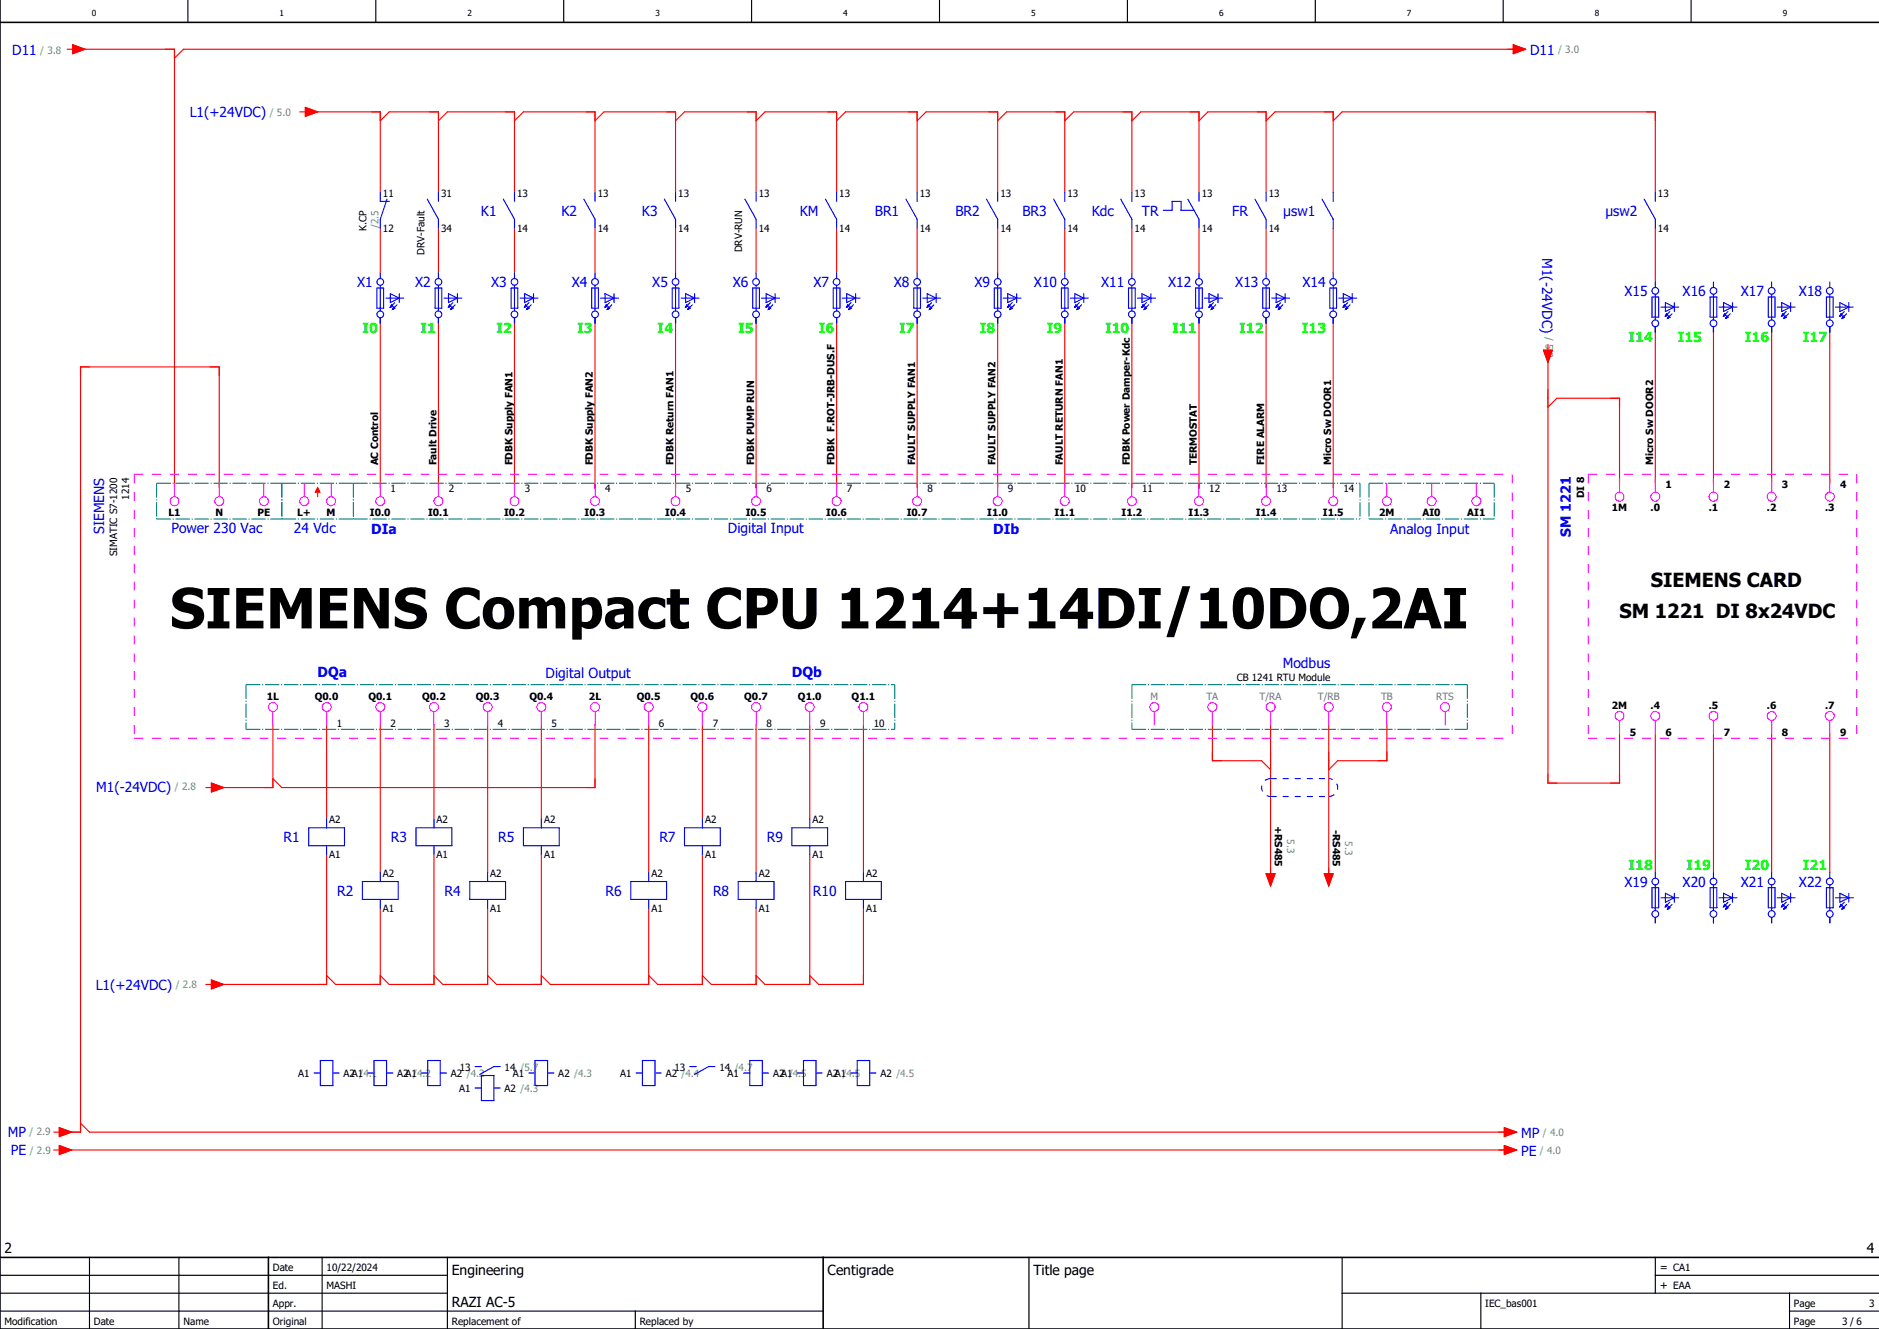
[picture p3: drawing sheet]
<svg xmlns="http://www.w3.org/2000/svg" width="420mm" height="297mm" viewBox="0 0 420 297" stroke-linecap="round" stroke-linejoin="round" font-family="sans-serif">
<g fill="none" stroke="#000" stroke-width=".25">
<path d="M42 0v5M84 0v5M126 0v5M168 0v5M210 0v5M252 0v5M294 0v5M336 0v5M378 0v5M0 293h184M0 289h100M0 285h100"/>
<path d="M20 281v16M40 281v16M72 281v16M100 281v16M142 293v4M230 281v16M300 289h120M300 281v16M331 289v8M370 285h50M370 281v8M400 293h20"/>
<path d="M400 289v8"/>
</g>
<path d="M0 5h420M0 0v297h420M0 281h420M60 281v16M184 281v16" fill="none" stroke="#000" stroke-width=".35"/>
<g fill="none" stroke="#f00" stroke-width=".25">
<path d="M15 11h1.3M16.3 10l2.7 1-2.7 1zM17 11h22v98M338.3 10l2.7 1-2.7 1zM339 11h-298l-2 2M67 25h1.3M68.3 24l2.7 1-2.7 1zM69 25h16v18M85 27l2-2h11v18M98 27l2-2h15v18M115 27l2-2h16v18M133 27l2-2h16v18"/>
<path d="M151 27l2-2h16v18M169 27l2-2h16v18M187 27l2-2h16v18M205 27l2-2h16v18M223 27l2-2h13v18M238 27l2-2h13v18M253 27l2-2h13v18M268 27l2-2h13v18M283 27l2-2h13v18M298 27l2-2h70v18M85 51v10M98 51v10"/>
<path d="M115 51v10M133 51v10M151 51v10M169 51v10M187 51v10M205 51v10M223 51v10M238 51v10M253 51v10M268 51v10M283 51v10M298 51v10"/>
<path d="M370 51v12M85 71v38M98 71v38M115 71v38M133 71v38M151 71v38M169 71v38M187 71v38M205 71v38M223 71v38M238 71v38M253 71v38"/>
<path d="M268 71v38M283 71v38M298 71v38M345 78.3h2l-1 2.7zM346 77v1.3M370 73v35M383 73v35M396 73v35M409 73v35M346 80v95h16v-11M346 91l2-2h14v19M49 109v-27h-31v171h-4"/>
<path d="M70.5 110l.5-1 .5 1M71 110v1M46 176h1.2M47.2 175l2.8 1-2.8 1zM61 162v14h-13M73 162v21M85 162v33M97 162v21M109 162v33M121 162v21M133 162v14h-70l-2-2M145 162v33"/>
<path d="M157 162v21M169 162v33M181 162v21M193 162v33M271 162v8h11l2 2M284 162v34M297 162v34M310 162v8h-11l-2 2M370 164v31M383 164v31M396 164v31M409 164v31"/>
<path d="M73 191v29h-25M97 191v29h-10l-2-2M121 191v29h-10l-2-2M157 191v29h-10l-2-2M181 191v29h-10l-2-2M283 195.3h2l-1 2.7zM296 195.3h2l-1 2.7zM46 220h1.2M47.2 219l2.8 1-2.8 1zM85 203v17h-10l-2-2M109 203v17h-10l-2-2M145 203v17h-22l-2-2"/>
<path d="M169 203v17h-10l-2-2M193 203v17h-10l-2-2M12 253h1.3M12 257h1.3M13.3 252l2.7 1-2.7 1zM13.3 256l2.7 1-2.7 1zM14 257h323M18 251l2 2h317M336.3 252l2.7 1-2.7 1zM336.3 256l2.7 1-2.7 1z"/>
</g>
<g fill="#f00" stroke="#f00" stroke-width=".22">
<path d="M71 109l.5 1h-1z"/>
<path d="M283 195.3h2l-1 2.7z"/>
<path d="M296 195.3h2l-1 2.7z"/>
<path d="M47.2 175l2.8 1-2.8 1z"/>
<path d="M47.2 219l2.8 1-2.8 1z"/>
<path d="M16.3 10l2.7 1-2.7 1z"/>
<path d="M338.3 10l2.7 1-2.7 1z"/>
<path d="M13.3 252l2.7 1-2.7 1z"/>
<path d="M13.3 256l2.7 1-2.7 1z"/>
<path d="M336.3 252l2.7 1-2.7 1z"/>
<path d="M336.3 256l2.7 1-2.7 1z"/>
<path d="M68.3 24l2.7 1-2.7 1z"/>
<path d="M345 78.3h2l-1 2.7z"/>
</g>
<path d="M30 106h308M30 106v59M338 106v59M355 106h60M355 106v59M415 106v59M30 165h308M355 165h60" fill="none" stroke="#f0f" stroke-width=".25" stroke-dasharray="2 2" stroke-linecap="butt"/>
<g fill="none" stroke="#f0f" stroke-width=".25">
<path d="M39 108v3M49 108v3M59 108v3M68 108v3M74 108v3M85 108v3M98 108v3M115 108v3M133 108v3M151 108v3M169 108v3M187 108v3"/>
<path d="M205 108v3M223 108v3M238 108v3M253 108v3M268 108v3M283 108v3M298 108v3M310 108v3M320 108v3M330 108v3M362 107v3M370 107v3"/>
<path d="M383 107v3M396 107v3M409 107v3M61 159v3M73 159v3M85 159v3M97 159v3M109 159v3M121 159v3M133 159v3M145 159v3M157 159v3"/>
<path d="M169 159v3M181 159v3M193 159v3M258 159v3M271 159v3M284 159v3M297 159v3M310 159v3M323 159v3M362 161v3M370 161v3M383 161v3"/>
<path d="M396 161v3M409 161v3"/>
<circle cx="39" cy="112" r="1"/>
<circle cx="49" cy="112" r="1"/>
<circle cx="59" cy="112" r="1"/>
<circle cx="68" cy="112" r="1"/>
<circle cx="74" cy="112" r="1"/>
<circle cx="85" cy="112" r="1"/>
<circle cx="98" cy="112" r="1"/>
<circle cx="115" cy="112" r="1"/>
<circle cx="133" cy="112" r="1"/>
<circle cx="151" cy="112" r="1"/>
<circle cx="169" cy="112" r="1"/>
<circle cx="187" cy="112" r="1"/>
<circle cx="205" cy="112" r="1"/>
<circle cx="223" cy="112" r="1"/>
<circle cx="238" cy="112" r="1"/>
<circle cx="253" cy="112" r="1"/>
<circle cx="268" cy="112" r="1"/>
<circle cx="283" cy="112" r="1"/>
<circle cx="298" cy="112" r="1"/>
<circle cx="310" cy="112" r="1"/>
<circle cx="320" cy="112" r="1"/>
<circle cx="330" cy="112" r="1"/>
<circle cx="362" cy="111" r="1"/>
<circle cx="370" cy="111" r="1"/>
<circle cx="383" cy="111" r="1"/>
<circle cx="396" cy="111" r="1"/>
<circle cx="409" cy="111" r="1"/>
<circle cx="61" cy="158" r="1"/>
<circle cx="73" cy="158" r="1"/>
<circle cx="85" cy="158" r="1"/>
<circle cx="97" cy="158" r="1"/>
<circle cx="109" cy="158" r="1"/>
<circle cx="121" cy="158" r="1"/>
<circle cx="133" cy="158" r="1"/>
<circle cx="145" cy="158" r="1"/>
<circle cx="157" cy="158" r="1"/>
<circle cx="169" cy="158" r="1"/>
<circle cx="181" cy="158" r="1"/>
<circle cx="193" cy="158" r="1"/>
<circle cx="258" cy="158" r="1"/>
<circle cx="271" cy="158" r="1"/>
<circle cx="284" cy="158" r="1"/>
<circle cx="297" cy="158" r="1"/>
<circle cx="310" cy="158" r="1"/>
<circle cx="323" cy="158" r="1"/>
<circle cx="362" cy="160" r="1"/>
<circle cx="396" cy="160" r="1"/>
<circle cx="409" cy="160" r="1"/>
<circle cx="370" cy="160" r="1"/>
<circle cx="383" cy="160" r="1"/>
</g>
<g fill="none" stroke="#007f7f" stroke-width=".25" stroke-dasharray="3.2 .4 .3 .4" stroke-linecap="butt">
<path d="M35 116h28M35 108h28M35 108v8M63 108v8M63 116h16M63 108h16M79 108v8M79 116h225M79 108h225M304 108v8M306 116h28M306 108h28"/>
<path d="M306 108v8M334 108v8M55 153h145M55 153v10M200 153v10M253 153h75M253 153v10M328 153v10M55 163h145M253 163h75"/>
</g>
<path d="M284 178h13M284 174h13M284 174a2 2 0 0 0-2 2 2 2 0 0 0 2 2M297 178a2 2 0 0 0 2-2 2 2 0 0 0-2-2" fill="none" stroke="#00f" stroke-width=".25" stroke-dasharray="1.4 1.4" stroke-linecap="butt"/>
<g fill="none" stroke="#00f" stroke-width=".25">
<path d="M85 43v2h2M86.5 44.5l-1.5 4.5v2M95.5 44.5l2.5 4.5v2M98 43v2M112.5 44.5l2.5 4.5v2M115 43v2M130.5 44.5l2.5 4.5v2M133 43v2M148.5 44.5l2.5 4.5v2M151 43v2M166.5 44.5l2.5 4.5v2M169 43v2"/>
<path d="M184.5 44.5l2.5 4.5v2M187 43v2M202.5 44.5l2.5 4.5v2M205 43v2M220.5 44.5l2.5 4.5v2M223 43v2M235.5 44.5l2.5 4.5v2M238 43v2M250.5 44.5l2.5 4.5v2M253 43v2M260 47h2v-2h2v2h2.9M265.5 44.5l2.5 4.5v2"/>
<path d="M268 43v2M280.5 44.5l2.5 4.5v2M283 43v2M295.5 44.5l2.5 4.5v2M298 43v2M367.5 44.5l2.5 4.5v2M370 43v2M84.3 64.4h1.5v4.5h-1.5zM85 61v1.3M85 63.8v5.7M85 71v1.2M86.2 66.6h4.1"/>
<path d="M87.3 68.6h.1M87.3 65.6l1.9 1-1.9 1zM87.5 68.1l.2 .3-.4 .2zM87.7 69.1h.1M88 68.6l.2 .3-.5 .2zM88.2 67.6l-.9 1M88.8 68.1l-1.1 1M89.2 65.6v2M97.2 64.4h1.5v4.5h-1.5zM98 61v1.3M98 63.8v5.7M98 71v1.2"/>
<path d="M99.3 66.6h3.9M100.2 68.6h.1M100.2 65.6l2.1 1-2.1 1zM100.5 68.1l.3 .3-.6 .2zM100.8 69.1h.1M101 68.6l.3 .3-.5 .2zM101.3 67.6l-1.1 1M101.7 68.1l-.9 1M102.3 65.6v2M114.2 64.4h1.5v4.5h-1.5zM115 61v1.3M115 63.8v5.7"/>
<path d="M115 71v1.2M116.3 66.6h3.9M117.2 68.6h.1M117.2 65.6l2 1-2 1zM117.5 68.1l.3 .3-.6 .2zM117.8 69.1h.1M118 68.6l.3 .3-.5 .2zM118.3 67.6l-1.1 1M118.7 68.1l-.9 1M119.2 65.6v2M132.3 64.4h1.5v4.5h-1.5zM133 61v1.3"/>
<path d="M133 63.8v5.7M133 71v1.2M134.2 66.6h4.1M135.3 68.6h.1M135.3 65.6l1.9 1-1.9 1zM135.5 68.1l.2 .3-.4 .2zM135.7 69.1h.1M136 68.6l.2 .3-.5 .2zM136.2 67.6l-.9 1M136.8 68.1l-1.1 1M137.2 65.6v2M150.3 64.4h1.5v4.5h-1.5z"/>
<path d="M151 61v1.3M151 63.8v5.7M151 71v1.2M152.3 66.6h3.9M153.2 68.6h.1M153.2 65.6l2.1 1-2.1 1zM153.5 68.1l.3 .3-.6 .2zM153.8 69.1h.1M154 68.6l.2 .3-.4 .2zM154.2 67.6l-1 1M154.7 68.1l-.9 1M155.3 65.6v2"/>
<path d="M168.2 64.4h1.5v4.5h-1.5zM169 61v1.3M169 63.8v5.7M169 71v1.2M170.2 66.6h4.1M171.2 68.6h.1M171.2 65.6l2 1-2 1zM171.5 68.1l.2 .3-.5 .2zM171.7 69.1h.1M172 68.6l.3 .3-.6 .2zM172.3 67.6l-1.1 1M172.7 68.1l-1 1"/>
<path d="M173.2 65.6v2M186.3 64.4h1.5v4.5h-1.5zM187 61v1.3M187 63.8v5.7M187 71v1.2M188.2 66.6h4.1M189.3 68.6h.1M189.3 65.6l1.9 1-1.9 1zM189.5 68.1l.3 .3-.5 .2zM189.8 69.1h.1M190 68.6l.2 .3-.4 .2zM190.2 67.6l-.9 1"/>
<path d="M190.8 68.1l-1 1M191.2 65.6v2M204.2 64.4h1.5v4.5h-1.5zM205 61v1.3M205 63.8v5.7M205 71v1.2M206.3 66.6h3.9M207.2 68.6h.1M207.2 65.6l2.1 1-2.1 1zM207.5 68.1l.3 .3-.6 .2zM207.8 69.1h.1M208 68.6l.3 .3-.5 .2z"/>
<path d="M208.3 67.6l-1.1 1M208.7 68.1l-.9 1M209.3 65.6v2M222.2 64.4h1.6v4.5h-1.6zM223 61v1.3M223 63.8v5.7M223 71v1.2M224.2 66.6h4.1M225.3 68.6h.1M225.3 65.6l1.9 1-1.9 1zM225.5 68.1l.2 .3-.4 .2zM225.7 69.1h.1"/>
<path d="M226 68.6l.3 .3-.6 .2zM226.3 67.6l-1 1M226.8 68.1l-1.1 1M227.2 65.6v2M237.3 64.4h1.5v4.5h-1.5zM238 61v1.3M238 63.8v5.7M238 71v1.2M239.3 66.6h4M240.3 68.6h.1M240.3 65.6l2 1-2 1zM240.5 68.1l.3 .3-.5 .2z"/>
<path d="M240.8 69.1h.1M241 68.6l.2 .3-.4 .2zM241.2 67.6l-.9 1M241.8 68.1l-1 1M242.3 65.6v2M252.2 64.4h1.5v4.5h-1.5zM253 61v1.3M253 63.8v5.7M253 71v1.2M254.3 66.6h3.9M255.2 68.6h.1M255.2 65.6l2.1 1-2.1 1z"/>
<path d="M255.5 68.1l.3 .3-.6 .2zM255.8 69.1h.1M256 68.6l.3 .3-.5 .2zM256.3 67.6l-1.1 1M256.7 68.1l-.9 1M257.3 65.6v2M267.2 64.4h1.5v4.5h-1.5zM268 61v1.3M268 63.8v5.7M268 71v1.2M269.2 66.6h4.1M270.2 68.6h.1"/>
<path d="M270.2 65.6l2 1-2 1zM270.5 68.1l.2 .3-.5 .2zM270.7 69.1h.1M271 68.6l.3 .3-.6 .2zM271.3 67.6l-1.1 1M271.8 68.1l-1.1 1M272.2 65.6v2M282.3 64.4h1.5v4.5h-1.5zM283 61v1.3M283 63.8v5.7M283 71v1.2M284.2 66.6h4.1"/>
<path d="M285.3 68.6h.1M285.3 65.6l2 1-2 1zM285.5 68.1l.3 .3-.5 .2zM285.8 69.1h.1M286 68.6l.2 .3-.4 .2zM286.2 67.6l-.9 1M286.8 68.1l-1 1M287.3 65.6v2M297.2 64.4h1.5v4.5h-1.5zM298 61v1.3M298 63.8v5.7M298 71v1.2"/>
<path d="M299.3 66.6h3.9M300.2 68.6h.1M300.2 65.6l2.1 1-2.1 1zM300.5 68.1l.3 .3-.6 .2zM300.8 69.1h.1M301 68.6l.3 .3-.5 .2zM301.3 67.6l-1.1 1M301.7 68.1l-.9 1M302.3 65.6v2M369.2 66.4h1.5v4.5h-1.5zM370 63v1.3M370 65.8v5.7"/>
<path d="M370 73v1.3M371.2 68.6h4M372.3 70.6h.1M372.3 67.6l2 1-2 1zM372.5 70.1l.2 .3-.4 .2zM372.7 71.1h.1M373 70.6l.2 .3-.5 .2zM373.2 69.6l-.9 1M373.8 70.1l-1.1 1M374.3 67.6v2M382.2 66.4h1.6v4.5h-1.6zM383 63v1.3"/>
<path d="M383 65.8v5.7M383 73v1.3M384.2 68.6h4M385.3 70.6h.1M385.3 67.6l2 1-2 1zM385.5 70.1l.2 .3-.4 .2zM385.7 71.1h.1M386 70.6l.2 .3-.5 .2zM386.2 69.6l-.9 1M386.8 70.1l-1.1 1M387.3 67.6v2M395.2 66.4h1.6v4.5h-1.6z"/>
<path d="M396 63v1.3M396 65.8v5.7M396 73v1.3M397.2 68.6h4M398.3 70.6h.1M398.3 67.6l2 1-2 1zM398.5 70.1l.2 .3-.4 .2zM398.7 71.1h.1M399 70.6l.2 .3-.5 .2zM399.2 69.6l-.9 1M399.8 70.1l-1.1 1M400.3 67.6v2"/>
<path d="M408.2 66.4h1.6v4.5h-1.6zM409 63v1.3M409 65.8v5.7M409 73v1.3M410.2 68.6h4M411.3 70.6h.1M411.3 67.6l2 1-2 1zM411.5 70.1l.3 .3-.5 .2zM411.8 71.1h.1M412 70.6l.2 .3-.4 .2zM412.2 69.6l-.9 1M412.7 70.1l-.9 1"/>
<path d="M413.3 67.6v2M69 185h8v4h-8zM73 183v2M73 189v2M81 197h8v4h-8zM85 195v2M93 185h8v4h-8zM97 183v2M97 189v2M105 197h8v4h-8zM109 195v2M117 185h8v4h-8z"/>
<path d="M121 183v2M121 189v2M141 197h8v4h-8zM145 195v2M153 185h8v4h-8zM157 183v2M157 189v2M165 197h8v4h-8zM169 195v2M177 185h8v4h-8zM181 183v2M181 189v2"/>
<path d="M189 197h8v4h-8zM193 195v2M369.2 198.4h1.5v4.5h-1.5zM370 195v1.2M370 197.7v5.8M372.3 199.6l2 1-2 1zM374.3 199.6v2M382.2 198.4h1.6v4.5h-1.6zM383 195v1.2M383 197.7v5.8M385.3 199.6l2 1-2 1zM387.3 199.6v2"/>
<path d="M395.2 198.4h1.6v4.5h-1.6zM396 195v1.2M396 197.7v5.8M398.3 199.6l2 1-2 1zM400.3 199.6v2M408.2 198.4h1.6v4.5h-1.6zM409 195v1.2M409 197.7v5.8M411.3 199.6l2 1-2 1zM413.3 199.6v2M85 201v2M109 201v2"/>
<path d="M145 201v2M169 201v2M193 201v2M370 205v1.3M371.2 200.6h4M372.3 202.6h.1M372.5 202.1l.2 .3-.4 .2zM372.7 203.1h.1M373 202.6l.2 .3-.5 .2zM373.2 201.6l-.9 1M373.8 202.1l-1.1 1M383 205v1.3"/>
<path d="M384.2 200.6h4M385.3 202.6h.1M385.5 202.1l.2 .3-.4 .2zM385.7 203.1h.1M386 202.6l.2 .3-.5 .2zM386.2 201.6l-.9 1M386.8 202.1l-1.1 1M396 205v1.3M397.2 200.6h4M398.3 202.6h.1M398.5 202.1l.2 .3-.4 .2zM398.7 203.1h.1"/>
<path d="M399 202.6l.2 .3-.5 .2zM399.2 201.6l-.9 1M399.8 202.1l-1.1 1M409 205v1.3M410.2 200.6h4M411.3 202.6h.1M411.5 202.1l.3 .3-.5 .2zM411.8 203.1h.1M412 202.6l.2 .3-.4 .2zM412.2 201.6l-.9 1M412.7 202.1l-.9 1M70.2 239.8h1.4"/>
<path d="M71.6 237h2.8v5.6h-2.8zM74.4 239.8h1.4M82.2 239.8h1.4M83.6 237h2.8v5.6h-2.8zM86.4 239.8h1.4M94.2 239.8h1.4M95.6 237h2.8v5.6h-2.8zM98.4 239.8h1.4M106.2 238.4h1.4M111.8 238.3h-1.4l-3.1 1.8M118.2 239.8h1.4M119.6 237h2.8v5.6h-2.8z"/>
<path d="M122.4 239.8h1.4M142.2 239.8h1.4M143.6 237h2.8v5.6h-2.8zM146.4 239.8h1.4M154.2 238.4h1.4M159.8 238.3h-1.4l-3.1 1.8M166.2 239.8h1.4M167.6 237h2.8v5.6h-2.8zM170.4 239.8h1.4M178.2 239.8h1.4M179.6 237h2.8v5.6h-2.8zM182.4 239.8h1.4"/>
<path d="M190.2 239.8h1.4M191.6 237h2.8v5.6h-2.8zM194.4 239.8h1.4M106.2 243.1h1.4M107.6 240.3h2.8v5.6h-2.8zM110.4 243.1h1.4"/>
<circle cx="85" cy="70.2" r=".75"/>
<circle cx="85" cy="63" r=".75"/>
<circle cx="98" cy="70.2" r=".75"/>
<circle cx="98" cy="63" r=".75"/>
<circle cx="115" cy="70.2" r=".75"/>
<circle cx="115" cy="63" r=".75"/>
<circle cx="133" cy="70.2" r=".75"/>
<circle cx="133" cy="63" r=".75"/>
<circle cx="151" cy="70.2" r=".75"/>
<circle cx="151" cy="63" r=".75"/>
<circle cx="169" cy="70.2" r=".75"/>
<circle cx="169" cy="63" r=".75"/>
<circle cx="187" cy="70.2" r=".75"/>
<circle cx="187" cy="63" r=".75"/>
<circle cx="205" cy="70.2" r=".75"/>
<circle cx="205" cy="63" r=".75"/>
<circle cx="223" cy="70.2" r=".75"/>
<circle cx="223" cy="63" r=".75"/>
<circle cx="238" cy="70.2" r=".75"/>
<circle cx="238" cy="63" r=".75"/>
<circle cx="253" cy="70.2" r=".75"/>
<circle cx="253" cy="63" r=".75"/>
<circle cx="268" cy="70.2" r=".75"/>
<circle cx="268" cy="63" r=".75"/>
<circle cx="283" cy="70.2" r=".75"/>
<circle cx="283" cy="63" r=".75"/>
<circle cx="298" cy="70.2" r=".75"/>
<circle cx="298" cy="63" r=".75"/>
<circle cx="370" cy="72.2" r=".75"/>
<circle cx="370" cy="65" r=".75"/>
<circle cx="383" cy="72.3" r=".75"/>
<circle cx="383" cy="65" r=".75"/>
<circle cx="396" cy="72.3" r=".75"/>
<circle cx="396" cy="65" r=".75"/>
<circle cx="409" cy="72.3" r=".75"/>
<circle cx="409" cy="65" r=".75"/>
<circle cx="370" cy="197" r=".75"/>
<circle cx="383" cy="197" r=".75"/>
<circle cx="396" cy="197" r=".75"/>
<circle cx="409" cy="197" r=".75"/>
<circle cx="370" cy="204.3" r=".75"/>
<circle cx="383" cy="204.3" r=".75"/>
<circle cx="396" cy="204.3" r=".75"/>
<circle cx="409" cy="204.3" r=".75"/>
</g>
<g fill="#00f" stroke="#00f" stroke-width=".22">
<path d="M87.5 68.1l.2 .3-.4 .2z"/>
<path d="M88 68.6l.2 .3-.5 .2z"/>
<path d="M100.5 68.1l.3 .3-.6 .2z"/>
<path d="M101 68.6l.3 .3-.5 .2z"/>
<path d="M117.5 68.1l.3 .3-.6 .2z"/>
<path d="M118 68.6l.3 .3-.5 .2z"/>
<path d="M135.5 68.1l.2 .3-.4 .2z"/>
<path d="M136 68.6l.2 .3-.5 .2z"/>
<path d="M153.5 68.1l.3 .3-.6 .2z"/>
<path d="M154 68.6l.2 .3-.4 .2z"/>
<path d="M171.5 68.1l.2 .3-.5 .2z"/>
<path d="M172 68.6l.3 .3-.6 .2z"/>
<path d="M189.5 68.1l.3 .3-.5 .2z"/>
<path d="M190 68.6l.2 .3-.4 .2z"/>
<path d="M207.5 68.1l.3 .3-.6 .2z"/>
<path d="M208 68.6l.3 .3-.5 .2z"/>
<path d="M225.5 68.1l.2 .3-.4 .2z"/>
<path d="M226 68.6l.3 .3-.6 .2z"/>
<path d="M240.5 68.1l.3 .3-.5 .2z"/>
<path d="M241 68.6l.2 .3-.4 .2z"/>
<path d="M255.5 68.1l.3 .3-.6 .2z"/>
<path d="M256 68.6l.3 .3-.5 .2z"/>
<path d="M270.5 68.1l.2 .3-.5 .2z"/>
<path d="M271 68.6l.3 .3-.6 .2z"/>
<path d="M285.5 68.1l.3 .3-.5 .2z"/>
<path d="M286 68.6l.2 .3-.4 .2z"/>
<path d="M300.5 68.1l.3 .3-.6 .2z"/>
<path d="M301 68.6l.3 .3-.5 .2z"/>
<path d="M372.5 70.1l.2 .3-.4 .2z"/>
<path d="M373 70.6l.2 .3-.5 .2z"/>
<path d="M398.5 70.1l.2 .3-.4 .2z"/>
<path d="M399 70.6l.2 .3-.5 .2z"/>
<path d="M385.5 70.1l.2 .3-.4 .2z"/>
<path d="M386 70.6l.2 .3-.5 .2z"/>
<path d="M411.5 70.1l.3 .3-.5 .2z"/>
<path d="M412 70.6l.2 .3-.4 .2z"/>
<path d="M372.5 202.1l.2 .3-.4 .2z"/>
<path d="M373 202.6l.2 .3-.5 .2z"/>
<path d="M385.5 202.1l.2 .3-.4 .2z"/>
<path d="M386 202.6l.2 .3-.5 .2z"/>
<path d="M398.5 202.1l.2 .3-.4 .2z"/>
<path d="M399 202.6l.2 .3-.5 .2z"/>
<path d="M411.5 202.1l.3 .3-.5 .2z"/>
<path d="M412 202.6l.2 .3-.4 .2z"/>
</g>
<text font-size="12.4" x="38" y="140.4">SIEMENS Compact CPU 1214+14DI/10DO,2AI</text>
<g font-size="4.3">
<text x="369" y="131.1">SIEMENS CARD</text>
<text x="362" y="138.1">SM 1221 DI 8x24VDC</text>
</g>
<g font-size="3.1" fill="#00f">
<text x="2.7" y="12.3">D11</text>
<text x="342" y="12.2">D11</text>
<text x="42.4" y="26.2">L1(+24VDC)</text>
<text x="107.5" y="48.2">K1</text>
<text x="125.5" y="48.2">K2</text>
<text x="143.5" y="48.2">K3</text>
<text x="178.8" y="48.2">KM</text>
<text x="195.5" y="48.2">BR1</text>
<text x="213.5" y="48.2">BR2</text>
<text x="228.5" y="48.2">BR3</text>
<text x="244" y="48.2">Kdc</text>
<text x="255.3" y="48.2">TR</text>
<text x="275.5" y="48.2">FR</text>
<text x="286.9" y="48.2">µsw1</text>
<text x="358.9" y="48.2">µsw2</text>
<text x="344.7" y="57.7" transform="rotate(90 344.7 57.7)">M1(-24VDC)</text>
<text x="79.8" y="64.2">X1</text>
<text x="92.8" y="64.2">X2</text>
<text x="109.8" y="64.2">X3</text>
<text x="127.8" y="64.2">X4</text>
<text x="145.8" y="64.2">X5</text>
<text x="163.8" y="64.2">X6</text>
<text x="181.8" y="64.2">X7</text>
<text x="199.8" y="64.2">X8</text>
<text x="217.8" y="64.2">X9</text>
<text x="231.1" y="64.2">X10</text>
<text x="246.1" y="64.2">X11</text>
<text x="261.1" y="64.2">X12</text>
<text x="276.1" y="64.2">X13</text>
<text x="291.1" y="64.2">X14</text>
<text x="363.1" y="66.2">X15</text>
<text x="376.1" y="66.2">X16</text>
<text x="389.1" y="66.2">X17</text>
<text x="402.1" y="66.2">X18</text>
<text x="23.3" y="119.4" transform="rotate(-90 23.3 119.4)">SIEMENS</text>
<text x="38.3" y="119.1">Power 230 Vac</text>
<text x="65.7" y="119.2">24 Vdc</text>
<text x="83" y="119.4">DIa</text>
<text x="162.7" y="119.1">Digital Input</text>
<text x="222" y="119.4">DIb</text>
<text x="310.8" y="119.3">Analog Input</text>
<text x="351.1" y="120.1" transform="rotate(-90 351.1 120.1)">SM 1221</text>
<text x="286.7" y="149.3">Modbus</text>
<text x="71" y="151.4">DQa</text>
<text x="122" y="151.6">Digital Output</text>
<text x="177" y="151.4">DQb</text>
<text x="21.5" y="177">M1(-24VDC)</text>
<text x="63.4" y="188.2">R1</text>
<text x="87.4" y="188.2">R3</text>
<text x="111.4" y="188.2">R5</text>
<text x="147.4" y="188.2">R7</text>
<text x="171.4" y="188.2">R9</text>
<text x="75.4" y="200.2">R2</text>
<text x="99.4" y="200.2">R4</text>
<text x="135.4" y="200.2">R6</text>
<text x="159.4" y="200.2">R8</text>
<text x="181.7" y="200.2">R10</text>
<text x="363.1" y="198.2">X19</text>
<text x="376.1" y="198.2">X20</text>
<text x="389.1" y="198.2">X21</text>
<text x="402.1" y="198.2">X22</text>
<text x="21.4" y="221.2">L1(+24VDC)</text>
<text x="1.8" y="254.1">MP</text>
<text x="340" y="254.2">MP</text>
<text x="2.4" y="258.2">PE</text>
<text x="340" y="258.2">PE</text>
</g>
<g font-size="3.1" fill="#0f0">
<text x="81" y="74.4">I0</text>
<text x="94" y="74.4">I1</text>
<text x="111" y="74.4">I2</text>
<text x="129" y="74.4">I3</text>
<text x="147" y="74.4">I4</text>
<text x="165" y="74.4">I5</text>
<text x="183" y="74.4">I6</text>
<text x="201" y="74.4">I7</text>
<text x="219" y="74.4">I8</text>
<text x="234" y="74.4">I9</text>
<text x="247" y="74.4">I10</text>
<text x="262" y="74.4">I11</text>
<text x="277" y="74.4">I12</text>
<text x="291" y="74.4">I13</text>
<text x="364" y="76.4">I14</text>
<text x="375" y="76.4">I15</text>
<text x="390" y="76.4">I16</text>
<text x="403" y="76.4">I17</text>
<text x="364" y="194.4">I18</text>
<text x="377" y="194.4">I19</text>
<text x="390" y="194.4">I20</text>
<text x="403" y="194.4">I21</text>
</g>
<g font-size="3.1">
<text x="1" y="280">2</text>
<text x="417.3" y="280">4</text>
<text x="101" y="285">Engineering</text>
<text x="185" y="285">Centigrade</text>
<text x="231" y="285">Title page</text>
<text x="101" y="292">RAZI AC-5</text>
</g>
<g font-size="2.5">
<text x="371" y="284">= CA1</text>
<text x="371" y="288">+ EAA</text>
</g>
<g font-size="2.2" fill="#7ca552">
<text x="9" y="12">/ 3.8</text>
<text x="348.3" y="11.9">/ 3.0</text>
<text x="60.3" y="25.9">/ 5.0</text>
<text x="84.6" y="51" transform="rotate(-90 84.6 51)">/2.5</text>
<text x="345.6" y="75.2" transform="rotate(90 345.6 75.2)">/ 5.0</text>
<text x="39.1" y="176.7">/ 2.8</text>
<text x="287.7" y="187.6" transform="rotate(90 287.7 187.6)">5.3</text>
<text x="300.7" y="188" transform="rotate(90 300.7 188)">5.3</text>
<text x="39.3" y="220.9">/ 2.8</text>
<text x="6.6" y="253.8">/ 2.9</text>
<text x="6.6" y="257.8">/ 2.9</text>
<text x="344.2" y="257.9">/ 4.0</text>
<text x="344.9" y="253.9">/ 4.0</text>
</g>
<g font-size="2.2">
<text x="85.6" y="43.9">11</text>
<text x="98.6" y="43.9">31</text>
<text x="115.6" y="43.9">13</text>
<text x="133.6" y="43.9">13</text>
<text x="151.6" y="43.9">13</text>
<text x="169.6" y="43.9">13</text>
<text x="187.6" y="43.9">13</text>
<text x="205.6" y="43.9">13</text>
<text x="223.6" y="43.9">13</text>
<text x="238.6" y="43.9">13</text>
<text x="253.6" y="43.9">13</text>
<text x="268.6" y="43.9">13</text>
<text x="283.6" y="43.9">13</text>
<text x="370.6" y="43.9">13</text>
<text x="81.9" y="51.6" transform="rotate(-90 81.9 51.6)">K.CP</text>
<text x="85.6" y="51.8">12</text>
<text x="98.6" y="51.8">34</text>
<text x="115.6" y="51.8">14</text>
<text x="133.6" y="51.8">14</text>
<text x="151.6" y="51.8">14</text>
<text x="169.6" y="51.8">14</text>
<text x="187.6" y="51.8">14</text>
<text x="205.6" y="51.8">14</text>
<text x="223.6" y="51.8">14</text>
<text x="238.6" y="51.8">14</text>
<text x="253.6" y="51.8">14</text>
<text x="268.6" y="51.8">14</text>
<text x="283.6" y="51.8">14</text>
<text x="370.6" y="51.8">14</text>
<text x="94.9" y="56.9" transform="rotate(-90 94.9 56.9)">DRV-Fault</text>
<text x="165.9" y="56.4" transform="rotate(-90 165.9 56.4)">DRV-RUN</text>
<text x="84.5" y="104" transform="rotate(-90 84.5 104)">AC Control</text>
<text x="97.5" y="104" transform="rotate(-90 97.5 104)">Fault Drive</text>
<text x="114.5" y="104" transform="rotate(-90 114.5 104)">FDBK Supply FAN1</text>
<text x="132.5" y="104" transform="rotate(-90 132.5 104)">FDBK Supply FAN2</text>
<text x="150.5" y="104" transform="rotate(-90 150.5 104)">FDBK Return FAN1</text>
<text x="168.5" y="104" transform="rotate(-90 168.5 104)">FDBK PUMP RUN</text>
<text x="186.5" y="104" transform="rotate(-90 186.5 104)">FDBK F.ROT-JRB-DUS.F</text>
<text x="204.5" y="104" transform="rotate(-90 204.5 104)">FAULT SUPPLY FAN1</text>
<text x="222.5" y="104" transform="rotate(-90 222.5 104)">FAULT SUPPLY FAN2</text>
<text x="237.5" y="104" transform="rotate(-90 237.5 104)">FAULT RETURN FAN1</text>
<text x="252.5" y="104" transform="rotate(-90 252.5 104)">FDBK Power Damper-Kdc</text>
<text x="267.5" y="104" transform="rotate(-90 267.5 104)">TERMOSTAT</text>
<text x="282.5" y="104" transform="rotate(-90 282.5 104)">FIRE ALARM</text>
<text x="297.5" y="104" transform="rotate(-90 297.5 104)">Micro Sw DOOR1</text>
<text x="369.5" y="104" transform="rotate(-90 369.5 104)">Micro Sw DOOR2</text>
<text x="28.9" y="111.7" transform="rotate(-90 28.9 111.7)">1214</text>
<text x="87.3" y="110">1</text>
<text x="100.3" y="110">2</text>
<text x="117.3" y="110">3</text>
<text x="135.3" y="110">4</text>
<text x="153.3" y="110">5</text>
<text x="171.3" y="110">6</text>
<text x="189.3" y="110">7</text>
<text x="207.3" y="110">8</text>
<text x="225.3" y="110">9</text>
<text x="240.3" y="110">10</text>
<text x="255.3" y="110">11</text>
<text x="270.3" y="110">12</text>
<text x="285.3" y="110">13</text>
<text x="300.3" y="110">14</text>
<text x="354.1" y="111.4" transform="rotate(-90 354.1 111.4)">DI 8</text>
<text x="372.3" y="109">1</text>
<text x="385.3" y="109">2</text>
<text x="398.3" y="109">3</text>
<text x="411.3" y="109">4</text>
<text x="37.6" y="115.2">L1</text>
<text x="48.1" y="115.2">N</text>
<text x="57.6" y="115.2">PE</text>
<text x="66.4" y="115.2">L+</text>
<text x="73" y="115.2">M</text>
<text x="82.7" y="115.2">I0.0</text>
<text x="95.7" y="115.2">I0.1</text>
<text x="112.7" y="115.2">I0.2</text>
<text x="130.7" y="115.2">I0.3</text>
<text x="148.7" y="115.2">I0.4</text>
<text x="166.7" y="115.2">I0.5</text>
<text x="184.7" y="115.2">I0.6</text>
<text x="202.7" y="115.2">I0.7</text>
<text x="220.7" y="115.2">I1.0</text>
<text x="235.7" y="115.2">I1.1</text>
<text x="250.7" y="115.2">I1.2</text>
<text x="265.7" y="115.2">I1.3</text>
<text x="280.7" y="115.2">I1.4</text>
<text x="295.7" y="115.2">I1.5</text>
<text x="308.3" y="115.2">2M</text>
<text x="318" y="115.2">AI0</text>
<text x="328" y="115.2">AI1</text>
<text x="360.3" y="114.2">1M</text>
<text x="368.9" y="114.2">.0</text>
<text x="381.9" y="114.2">.1</text>
<text x="394.9" y="114.2">.2</text>
<text x="407.9" y="114.2">.3</text>
<text x="26.2" y="124.3" transform="rotate(-90 26.2 124.3)">SIMATIC S7-1200</text>
<text x="276.4" y="152.2">CB 1241 RTU Module</text>
<text x="59.6" y="156.5">1L</text>
<text x="70.4" y="156.5">Q0.0</text>
<text x="82.4" y="156.5">Q0.1</text>
<text x="94.4" y="156.5">Q0.2</text>
<text x="106.4" y="156.5">Q0.3</text>
<text x="118.4" y="156.5">Q0.4</text>
<text x="131.6" y="156.5">2L</text>
<text x="142.4" y="156.5">Q0.5</text>
<text x="154.4" y="156.5">Q0.6</text>
<text x="166.4" y="156.5">Q0.7</text>
<text x="178.4" y="156.5">Q1.0</text>
<text x="190.4" y="156.5">Q1.1</text>
<text x="360.3" y="158.5">2M</text>
<text x="368.9" y="158.5">.4</text>
<text x="381.9" y="158.5">.5</text>
<text x="394.9" y="158.5">.6</text>
<text x="407.9" y="158.5">.7</text>
<text x="75.3" y="162.4">1</text>
<text x="87.3" y="162.4">2</text>
<text x="99.3" y="162.4">3</text>
<text x="111.3" y="162.4">4</text>
<text x="123.3" y="162.4">5</text>
<text x="147.3" y="162.4">6</text>
<text x="159.3" y="162.4">7</text>
<text x="171.3" y="162.4">8</text>
<text x="183.3" y="162.4">9</text>
<text x="195.3" y="162.4">10</text>
<text x="364.3" y="164.4">5</text>
<text x="372.3" y="164.4">6</text>
<text x="385.3" y="164.4">7</text>
<text x="398.3" y="164.4">8</text>
<text x="411.3" y="164.4">9</text>
<text x="73.6" y="183.9">A2</text>
<text x="97.6" y="183.9">A2</text>
<text x="121.6" y="183.9">A2</text>
<text x="157.6" y="183.9">A2</text>
<text x="181.6" y="183.9">A2</text>
<text x="284.9" y="184.6" transform="rotate(90 284.9 184.6)">+RS485</text>
<text x="297.9" y="185.4" transform="rotate(90 297.9 185.4)">-RS485</text>
<text x="73.6" y="191.8">A1</text>
<text x="97.6" y="191.8">A1</text>
<text x="121.6" y="191.8">A1</text>
<text x="157.6" y="191.8">A1</text>
<text x="181.6" y="191.8">A1</text>
<text x="85.6" y="195.9">A2</text>
<text x="109.6" y="195.9">A2</text>
<text x="145.6" y="195.9">A2</text>
<text x="169.6" y="195.9">A2</text>
<text x="193.6" y="195.9">A2</text>
<text x="85.6" y="203.8">A1</text>
<text x="109.6" y="203.8">A1</text>
<text x="145.6" y="203.8">A1</text>
<text x="169.6" y="203.8">A1</text>
<text x="193.6" y="203.8">A1</text>
<text x="102.8" y="239.2">13</text>
<text x="112.8" y="239.2">14 /5.7</text>
<text x="150.8" y="239.2">13</text>
<text x="160.8" y="239.2">14 /4.7</text>
<text x="66.6" y="240.7">A1</text>
<text x="76.8" y="240.7">A2A1/4.1</text>
<text x="88.8" y="240.7">A2A1/4.2</text>
<text x="100.8" y="240.7">A2 /4.2</text>
<text x="102.6" y="244">A1</text>
<text x="112.8" y="244">A2 /4.3</text>
<text x="114.6" y="240.7">A1</text>
<text x="124.8" y="240.7">A2 /4.3</text>
<text x="138.6" y="240.7">A1</text>
<text x="148.8" y="240.7">A2 /4.4</text>
<text x="162.6" y="240.7">A1</text>
<text x="172.8" y="240.7">A2A1/4.5</text>
<text x="184.8" y="240.7">A2A1/4.5</text>
<text x="196.8" y="240.7">A2 /4.5</text>
<text x="61" y="284">Date</text>
<text x="73" y="284">10/22/2024</text>
<text x="61" y="288">Ed.</text>
<text x="61" y="292">Appr.</text>
<text x="73" y="288">MASHI</text>
<text x="332" y="292">IEC_bas001</text>
<text x="401" y="292">Page</text>
<text x="417.8" y="292">3</text>
<text x="1" y="296">Modification</text>
<text x="21" y="296">Date</text>
<text x="41" y="296">Name</text>
<text x="61" y="296">Original</text>
<text x="101" y="296">Replacement of</text>
<text x="143" y="296">Replaced by</text>
<text x="401" y="296">Page</text>
<text x="411.8" y="296">3 / 6</text>
</g>
<g font-size="2.2" fill="#767676">
<text x="257.1" y="156.5">M</text>
<text x="269.7" y="156.5">TA</text>
<text x="281.6" y="156.5">T/RA</text>
<text x="294.6" y="156.5">T/RB</text>
<text x="308.7" y="156.5">TB</text>
<text x="321" y="156.5">RTS</text>
</g>
<g font-size="1.9">
<text x="20.5" y="3.6">0</text>
<text x="62.5" y="3.6">1</text>
<text x="104.5" y="3.6">2</text>
<text x="146.5" y="3.6">3</text>
<text x="188.5" y="3.6">4</text>
<text x="230.5" y="3.6">5</text>
<text x="272.5" y="3.6">6</text>
<text x="314.5" y="3.6">7</text>
<text x="356.5" y="3.6">8</text>
<text x="398.5" y="3.6">9</text>
</g>
</svg>
